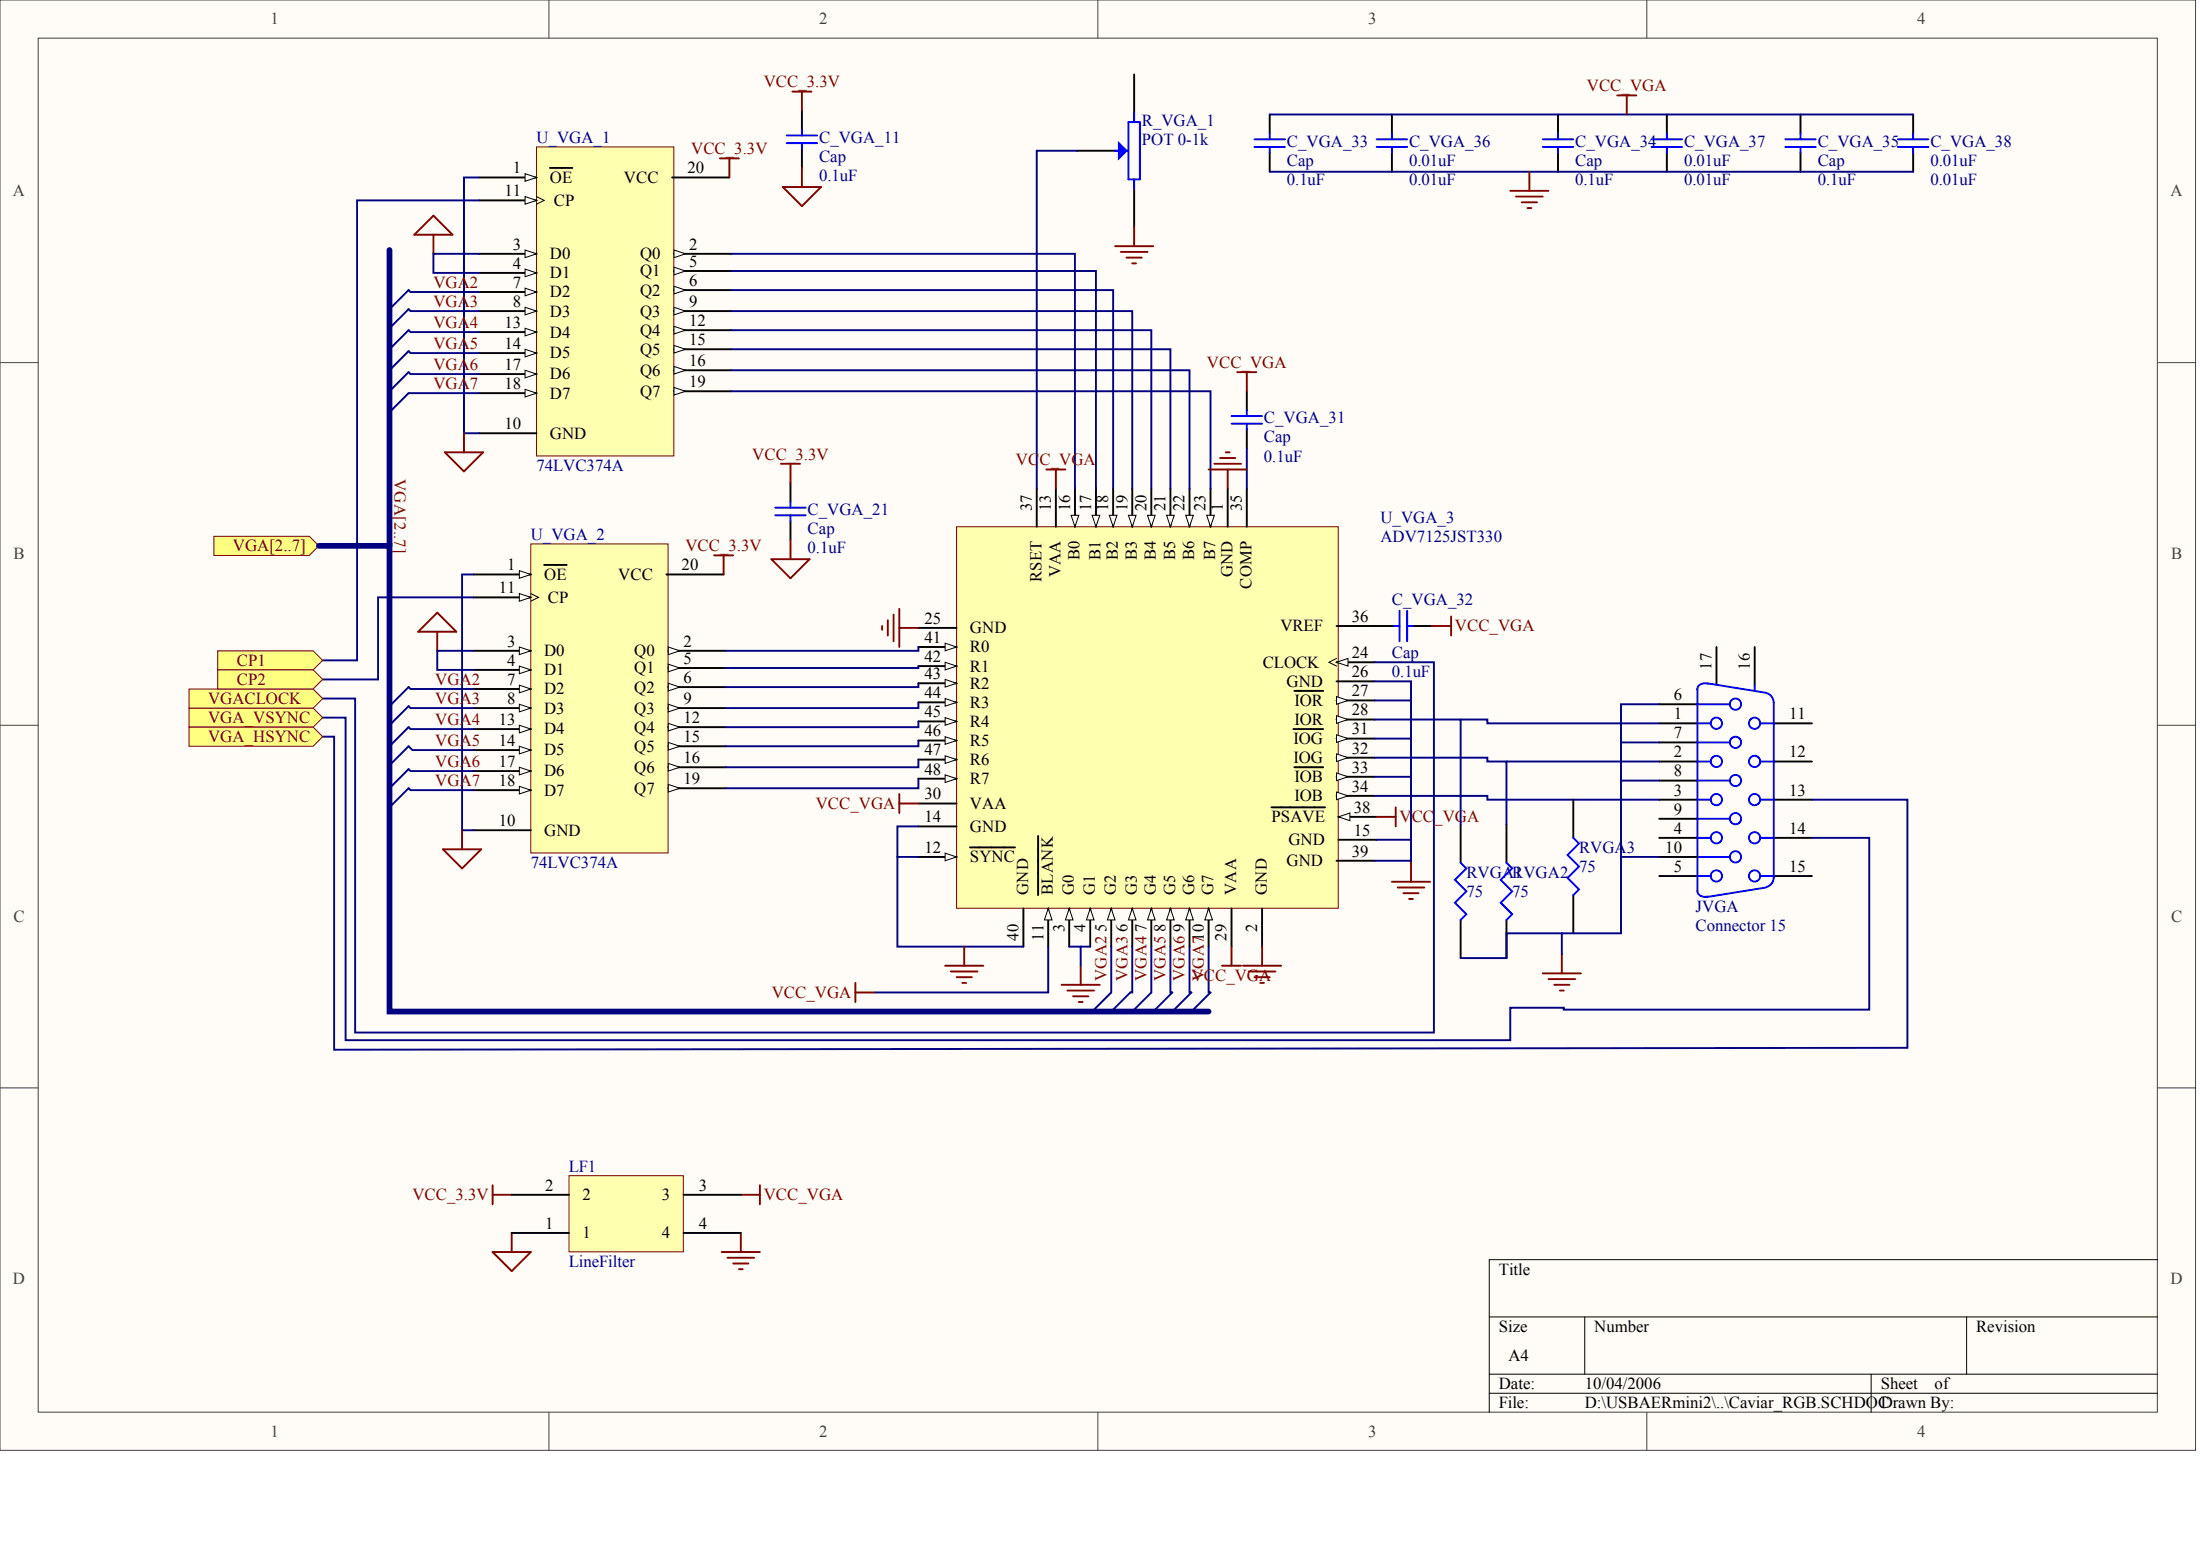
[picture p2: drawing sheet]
<svg xmlns="http://www.w3.org/2000/svg" width="840mm" height="594mm" viewBox="0 0 840 594" stroke-linecap="round" stroke-linejoin="round" font-family="sans-serif">
<g fill="#fffcf8" stroke="#404040" stroke-width=".38">
<path d="M0 0h837.9v553.4h-837.9z"/>
<path d="M14.6 14.6h808.7v524.2h-808.7z"/>
</g>
<path d="M209.5 0v14.6M419 0v14.6M628.5 0v14.6M0 138.4h14.6M823.4 138.4h14.6M0 276.7h14.6M823.4 276.7h14.6M0 415.1h14.6M823.4 415.1h14.6M209.5 538.9v14.6M419 538.9v14.6M628.5 538.9v14.6" fill="none" stroke="#404040" stroke-width=".38"/>
<path d="M823.4 480.6h-255v58.3M568.4 502.5h255M604.8 502.5v21.8M750.5 502.5v21.8M568.4 524.3h255M568.4 531.6h255M714.1 524.3v14.6" fill="none" stroke="#000" stroke-width=".38"/>
<path d="M204.8 56.1h52.4v117.9h-52.4z" fill="#ffffb0" stroke="#800000" stroke-width=".38"/>
<path d="M182.9 67.7h21.9" fill="none" stroke="#000" stroke-width=".73"/>
<path d="M200.4 66.3l4.4 1.4-4.4 1.5z" fill="#fffcf8" stroke="#000" stroke-width=".38"/>
<path d="M182.9 76.5h21.9M209.9 64.1h8.6" fill="none" stroke="#000" stroke-width=".73"/>
<path d="M204.8 75l2.9 1.5-2.9 1.4" fill="none" stroke="#000" stroke-width=".38"/>
<path d="M200.4 75l4.4 1.5-4.4 1.4z" fill="#fffcf8" stroke="#000" stroke-width=".38"/>
<path d="M182.9 96.8h21.9" fill="none" stroke="#000" stroke-width=".73"/>
<path d="M200.4 95.4l4.4 1.4-4.4 1.5z" fill="#fffcf8" stroke="#000" stroke-width=".38"/>
<path d="M182.9 104.1h21.9" fill="none" stroke="#000" stroke-width=".73"/>
<path d="M200.4 102.7l4.4 1.4-4.4 1.5z" fill="#fffcf8" stroke="#000" stroke-width=".38"/>
<path d="M182.9 111.4h21.9" fill="none" stroke="#000" stroke-width=".73"/>
<path d="M200.4 110l4.4 1.4-4.4 1.5z" fill="#fffcf8" stroke="#000" stroke-width=".38"/>
<path d="M182.9 118.7h21.9" fill="none" stroke="#000" stroke-width=".73"/>
<path d="M200.4 117.2l4.4 1.5-4.4 1.5z" fill="#fffcf8" stroke="#000" stroke-width=".38"/>
<path d="M182.9 126.7h21.9" fill="none" stroke="#000" stroke-width=".73"/>
<path d="M200.4 125.2l4.4 1.5-4.4 1.5z" fill="#fffcf8" stroke="#000" stroke-width=".38"/>
<path d="M182.9 134.7h21.9" fill="none" stroke="#000" stroke-width=".73"/>
<path d="M200.4 133.3l4.4 1.4-4.4 1.5z" fill="#fffcf8" stroke="#000" stroke-width=".38"/>
<path d="M182.9 142.7h21.9" fill="none" stroke="#000" stroke-width=".73"/>
<path d="M200.4 141.3l4.4 1.4-4.4 1.5z" fill="#fffcf8" stroke="#000" stroke-width=".38"/>
<path d="M182.9 150h21.9" fill="none" stroke="#000" stroke-width=".73"/>
<path d="M200.4 148.6l4.4 1.4-4.4 1.5z" fill="#fffcf8" stroke="#000" stroke-width=".38"/>
<path d="M257.2 96.8h21.9" fill="none" stroke="#000" stroke-width=".73"/>
<path d="M257.2 95.4l4.4 1.4-4.4 1.5z" fill="#fffcf8" stroke="#000" stroke-width=".38"/>
<path d="M257.2 103.4h21.9" fill="none" stroke="#000" stroke-width=".73"/>
<path d="M257.2 101.9l4.4 1.5-4.4 1.5z" fill="#fffcf8" stroke="#000" stroke-width=".38"/>
<path d="M257.2 110.7h21.9" fill="none" stroke="#000" stroke-width=".73"/>
<path d="M257.2 109.2l4.4 1.5-4.4 1.4z" fill="#fffcf8" stroke="#000" stroke-width=".38"/>
<path d="M257.2 118.7h21.9" fill="none" stroke="#000" stroke-width=".73"/>
<path d="M257.2 117.2l4.4 1.5-4.4 1.5z" fill="#fffcf8" stroke="#000" stroke-width=".38"/>
<path d="M257.2 126h21.9" fill="none" stroke="#000" stroke-width=".73"/>
<path d="M257.2 124.5l4.4 1.5-4.4 1.4z" fill="#fffcf8" stroke="#000" stroke-width=".38"/>
<path d="M257.2 133.3h21.9" fill="none" stroke="#000" stroke-width=".73"/>
<path d="M257.2 131.8l4.4 1.5-4.4 1.4z" fill="#fffcf8" stroke="#000" stroke-width=".38"/>
<path d="M257.2 141.3h21.9" fill="none" stroke="#000" stroke-width=".73"/>
<path d="M257.2 139.8l4.4 1.5-4.4 1.4z" fill="#fffcf8" stroke="#000" stroke-width=".38"/>
<path d="M257.2 149.3h21.9" fill="none" stroke="#000" stroke-width=".73"/>
<path d="M257.2 147.8l4.4 1.5-4.4 1.4z" fill="#fffcf8" stroke="#000" stroke-width=".38"/>
<path d="M256.5 67.7h21.9M182.9 165.3h21.9" fill="none" stroke="#000" stroke-width=".73"/>
<path d="M202.6 207.5h52.4v117.9h-52.4z" fill="#ffffb0" stroke="#800000" stroke-width=".38"/>
<path d="M180.7 219.2h21.9" fill="none" stroke="#000" stroke-width=".73"/>
<path d="M198.2 217.7l4.4 1.5-4.4 1.4z" fill="#fffcf8" stroke="#000" stroke-width=".38"/>
<path d="M207.7 215.6h8.6M180.7 227.9h21.9" fill="none" stroke="#000" stroke-width=".73"/>
<path d="M202.6 226.5l2.9 1.4-2.9 1.5" fill="none" stroke="#000" stroke-width=".38"/>
<path d="M198.2 226.5l4.4 1.4-4.4 1.5z" fill="#fffcf8" stroke="#000" stroke-width=".38"/>
<path d="M180.7 248.3h21.9" fill="none" stroke="#000" stroke-width=".73"/>
<path d="M198.2 246.9l4.4 1.4-4.4 1.5z" fill="#fffcf8" stroke="#000" stroke-width=".38"/>
<path d="M180.7 255.6h21.9" fill="none" stroke="#000" stroke-width=".73"/>
<path d="M198.2 254.1l4.4 1.5-4.4 1.5z" fill="#fffcf8" stroke="#000" stroke-width=".38"/>
<path d="M180.7 262.9h21.9" fill="none" stroke="#000" stroke-width=".73"/>
<path d="M198.2 261.4l4.4 1.5-4.4 1.4z" fill="#fffcf8" stroke="#000" stroke-width=".38"/>
<path d="M180.7 270.2h21.9" fill="none" stroke="#000" stroke-width=".73"/>
<path d="M198.2 268.7l4.4 1.5-4.4 1.4z" fill="#fffcf8" stroke="#000" stroke-width=".38"/>
<path d="M180.7 278.2h21.9" fill="none" stroke="#000" stroke-width=".73"/>
<path d="M198.2 276.7l4.4 1.5-4.4 1.4z" fill="#fffcf8" stroke="#000" stroke-width=".38"/>
<path d="M180.7 286.2h21.9" fill="none" stroke="#000" stroke-width=".73"/>
<path d="M198.2 284.7l4.4 1.5-4.4 1.4z" fill="#fffcf8" stroke="#000" stroke-width=".38"/>
<path d="M180.7 294.2h21.9" fill="none" stroke="#000" stroke-width=".73"/>
<path d="M198.2 292.7l4.4 1.5-4.4 1.5z" fill="#fffcf8" stroke="#000" stroke-width=".38"/>
<path d="M180.7 301.5h21.9" fill="none" stroke="#000" stroke-width=".73"/>
<path d="M198.2 300l4.4 1.5-4.4 1.4z" fill="#fffcf8" stroke="#000" stroke-width=".38"/>
<path d="M255 248.3h21.9" fill="none" stroke="#000" stroke-width=".73"/>
<path d="M255 246.9l4.4 1.4-4.4 1.5z" fill="#fffcf8" stroke="#000" stroke-width=".38"/>
<path d="M255 254.9h21.9" fill="none" stroke="#000" stroke-width=".73"/>
<path d="M255 253.4l4.4 1.5-4.4 1.4z" fill="#fffcf8" stroke="#000" stroke-width=".38"/>
<path d="M255 262.2h21.9" fill="none" stroke="#000" stroke-width=".73"/>
<path d="M255 260.7l4.4 1.5-4.4 1.4z" fill="#fffcf8" stroke="#000" stroke-width=".38"/>
<path d="M255 270.2h21.9" fill="none" stroke="#000" stroke-width=".73"/>
<path d="M255 268.7l4.4 1.5-4.4 1.4z" fill="#fffcf8" stroke="#000" stroke-width=".38"/>
<path d="M255 277.5h21.9" fill="none" stroke="#000" stroke-width=".73"/>
<path d="M255 276l4.4 1.5-4.4 1.4z" fill="#fffcf8" stroke="#000" stroke-width=".38"/>
<path d="M255 284.7h21.9" fill="none" stroke="#000" stroke-width=".73"/>
<path d="M255 283.3l4.4 1.4-4.4 1.5z" fill="#fffcf8" stroke="#000" stroke-width=".38"/>
<path d="M255 292.7h21.9" fill="none" stroke="#000" stroke-width=".73"/>
<path d="M255 291.3l4.4 1.4-4.4 1.5z" fill="#fffcf8" stroke="#000" stroke-width=".38"/>
<path d="M255 300.8h21.9" fill="none" stroke="#000" stroke-width=".73"/>
<path d="M255 299.3l4.4 1.5-4.4 1.4z" fill="#fffcf8" stroke="#000" stroke-width=".38"/>
<path d="M254.3 219.2h21.9M180.7 316.8h21.9" fill="none" stroke="#000" stroke-width=".73"/>
<path d="M365.1 201h145.6v145.6h-145.6z" fill="#ffffb0" stroke="#800000" stroke-width=".38"/>
<path d="M468.5 186.4v14.6M408.1 346.6v14.6M481.7 346.6v14.6" fill="none" stroke="#000" stroke-width=".73"/>
<path d="M408.1 346.6l1.4 4.4h-2.9z" fill="#fffcf8" stroke="#000" stroke-width=".38"/>
<path d="M416.1 346.6v14.6" fill="none" stroke="#000" stroke-width=".73"/>
<path d="M416.1 346.6l1.4 4.4h-2.9z" fill="#fffcf8" stroke="#000" stroke-width=".38"/>
<path d="M424.1 346.6v14.6" fill="none" stroke="#000" stroke-width=".73"/>
<path d="M424.1 346.6l1.4 4.4h-2.9z" fill="#fffcf8" stroke="#000" stroke-width=".38"/>
<path d="M432.1 346.6v14.6" fill="none" stroke="#000" stroke-width=".73"/>
<path d="M432.1 346.6l1.5 4.4h-2.9z" fill="#fffcf8" stroke="#000" stroke-width=".38"/>
<path d="M439.4 346.6v14.6" fill="none" stroke="#000" stroke-width=".73"/>
<path d="M439.4 346.6l1.5 4.4h-3z" fill="#fffcf8" stroke="#000" stroke-width=".38"/>
<path d="M446.7 346.6v14.6" fill="none" stroke="#000" stroke-width=".73"/>
<path d="M446.7 346.6l1.4 4.4h-2.9z" fill="#fffcf8" stroke="#000" stroke-width=".38"/>
<path d="M454 346.6v14.6" fill="none" stroke="#000" stroke-width=".73"/>
<path d="M454 346.6l1.4 4.4h-2.9z" fill="#fffcf8" stroke="#000" stroke-width=".38"/>
<path d="M461.3 346.6v14.6" fill="none" stroke="#000" stroke-width=".73"/>
<path d="M461.3 346.6l1.4 4.4h-2.9z" fill="#fffcf8" stroke="#000" stroke-width=".38"/>
<path d="M400 346.6v14.6" fill="none" stroke="#000" stroke-width=".73"/>
<path d="M400 346.6l1.5 4.4h-2.9z" fill="#fffcf8" stroke="#000" stroke-width=".38"/>
<path d="M396.2 319v22.5M350.5 327h14.6" fill="none" stroke="#000" stroke-width=".73"/>
<path d="M360.7 325.5l4.4 1.5-4.4 1.4z" fill="#fffcf8" stroke="#000" stroke-width=".38"/>
<path d="M403 186.4v14.6M410.2 186.4v14.6M350.5 315.3h14.6M370.2 323.3h17.2M510.8 320.4h14.6" fill="none" stroke="#000" stroke-width=".73"/>
<path d="M408.8 196.6h2.9l-1.5 4.4z" fill="#fffcf8" stroke="#000" stroke-width=".38"/>
<path d="M418.3 186.4v14.6" fill="none" stroke="#000" stroke-width=".73"/>
<path d="M416.8 196.6h2.9l-1.4 4.4z" fill="#fffcf8" stroke="#000" stroke-width=".38"/>
<path d="M424.8 186.4v14.6" fill="none" stroke="#000" stroke-width=".73"/>
<path d="M423.4 196.6h2.9l-1.5 4.4z" fill="#fffcf8" stroke="#000" stroke-width=".38"/>
<path d="M432.1 186.4v14.6" fill="none" stroke="#000" stroke-width=".73"/>
<path d="M430.7 196.6h2.9l-1.5 4.4z" fill="#fffcf8" stroke="#000" stroke-width=".38"/>
<path d="M439.4 186.4v14.6" fill="none" stroke="#000" stroke-width=".73"/>
<path d="M437.9 196.6h3l-1.5 4.4z" fill="#fffcf8" stroke="#000" stroke-width=".38"/>
<path d="M446.7 186.4v14.6" fill="none" stroke="#000" stroke-width=".73"/>
<path d="M445.2 196.6h2.9l-1.4 4.4z" fill="#fffcf8" stroke="#000" stroke-width=".38"/>
<path d="M454 186.4v14.6" fill="none" stroke="#000" stroke-width=".73"/>
<path d="M452.5 196.6h2.9l-1.4 4.4z" fill="#fffcf8" stroke="#000" stroke-width=".38"/>
<path d="M462 186.4v14.6" fill="none" stroke="#000" stroke-width=".73"/>
<path d="M460.5 196.6h2.9l-1.4 4.4z" fill="#fffcf8" stroke="#000" stroke-width=".38"/>
<path d="M510.1 252.7h14.5" fill="none" stroke="#000" stroke-width=".73"/>
<path d="M510.1 251.2l-2.9 1.5 2.9 1.4" fill="none" stroke="#000" stroke-width=".38"/>
<path d="M510.1 252.7l4.3-1.5v2.9z" fill="#fffcf8" stroke="#000" stroke-width=".38"/>
<path d="M350.5 239.6h14.6M510.1 260h14.5M510.1 267.3h14.5" fill="none" stroke="#000" stroke-width=".73"/>
<path d="M510.1 265.8l4.3 1.5-4.3 1.4z" fill="#fffcf8" stroke="#000" stroke-width=".38"/>
<path d="M494 263.6h11M510.1 274.5h14.5" fill="none" stroke="#000" stroke-width=".73"/>
<path d="M510.1 273.1l4.3 1.4-4.3 1.5z" fill="#fffcf8" stroke="#000" stroke-width=".38"/>
<path d="M510.1 281.8h14.5M350.5 306.6h14.6M470 346.6v14.6" fill="none" stroke="#000" stroke-width=".73"/>
<path d="M510.1 280.4l4.3 1.4-4.3 1.5z" fill="#fffcf8" stroke="#000" stroke-width=".38"/>
<path d="M493.6 278.2h11.4M510.1 289.1h14.5" fill="none" stroke="#000" stroke-width=".73"/>
<path d="M510.1 287.6l4.3 1.5-4.3 1.5z" fill="#fffcf8" stroke="#000" stroke-width=".38"/>
<path d="M510.1 296.4h14.5" fill="none" stroke="#000" stroke-width=".73"/>
<path d="M510.1 294.9l4.3 1.5-4.3 1.4z" fill="#fffcf8" stroke="#000" stroke-width=".38"/>
<path d="M494 292.7h11M510.1 303.7h14.5" fill="none" stroke="#000" stroke-width=".73"/>
<path d="M510.1 302.2l4.3 1.5-4.3 1.4z" fill="#fffcf8" stroke="#000" stroke-width=".38"/>
<path d="M395.7 186.4v14.6M475.8 186.4v14.6M510.1 238.9h14.5M510.8 311.7h14.6" fill="none" stroke="#000" stroke-width=".73"/>
<path d="M510.8 311.7l4.4-1.5v2.9z" fill="#fffcf8" stroke="#000" stroke-width=".38"/>
<path d="M350.5 246.9h14.6M485.2 308h20.5M510.1 328.4h14.5M390.6 346.6v14.6" fill="none" stroke="#000" stroke-width=".73"/>
<path d="M360.7 245.4l4.4 1.5-4.4 1.4z" fill="#fffcf8" stroke="#000" stroke-width=".38"/>
<path d="M350.5 254.1h14.6" fill="none" stroke="#000" stroke-width=".73"/>
<path d="M360.7 252.7l4.4 1.4-4.4 1.5z" fill="#fffcf8" stroke="#000" stroke-width=".38"/>
<path d="M350.5 260.7h14.6" fill="none" stroke="#000" stroke-width=".73"/>
<path d="M360.7 259.2l4.4 1.5-4.4 1.5z" fill="#fffcf8" stroke="#000" stroke-width=".38"/>
<path d="M350.5 268h14.6" fill="none" stroke="#000" stroke-width=".73"/>
<path d="M360.7 266.5l4.4 1.5-4.4 1.4z" fill="#fffcf8" stroke="#000" stroke-width=".38"/>
<path d="M350.5 275.3h14.6" fill="none" stroke="#000" stroke-width=".73"/>
<path d="M360.7 273.8l4.4 1.5-4.4 1.4z" fill="#fffcf8" stroke="#000" stroke-width=".38"/>
<path d="M350.5 282.5h14.6" fill="none" stroke="#000" stroke-width=".73"/>
<path d="M360.7 281.1l4.4 1.4-4.4 1.5z" fill="#fffcf8" stroke="#000" stroke-width=".38"/>
<path d="M350.5 289.8h14.6" fill="none" stroke="#000" stroke-width=".73"/>
<path d="M360.7 288.4l4.4 1.4-4.4 1.5z" fill="#fffcf8" stroke="#000" stroke-width=".38"/>
<path d="M350.5 297.1h14.6" fill="none" stroke="#000" stroke-width=".73"/>
<path d="M360.7 295.7l4.4 1.4-4.4 1.5z" fill="#fffcf8" stroke="#000" stroke-width=".38"/>
<g fill="none" stroke="#000080" stroke-width=".73">
<path d="M182.9 67.7h-5.8v97.6h5.8M182.9 76.5h-46.6v175.5h-13.2M279.1 96.8h131.1v89.6M182.9 111.4h-26.2l-.8-.7-7.2 7.3M182.9 118.7h-26.2l-.8-.7-7.2 7.2M279.1 103.4h139.2v83M279.1 110.7h145.7v75.7M279.1 118.7h153v67.7M182.9 126.7h-26.2l-.8-.7-7.2 7.3M182.9 134.7h-26.2l-.8-.7-7.2 7.3M279.1 126h160.3v60.4M279.1 133.3h167.6v53.1"/>
<path d="M182.9 142.7h-26.2l-.8-.7-7.2 7.3M182.9 150h-27l-7.2 7.3M279.1 141.3h174.9v45.1M279.1 149.3h182.9v37.1M180.7 219.2h-4.4v97.6h4.4M180.7 227.9h-36.4v31.3h-21.2M350.5 246.9v1.4h-73.6M350.5 254.1v.8h-73.6M524.6 252.7h22.6v141.3h-411.7v-127.5h-12.4M524.6 260h13.9v7.3h-13.9M123.1 273.8h8.8v123.1h444.5v-12.4h20.4v.7h116.6v-65.5h-21.9M180.7 262.9h-24l-.8-.7-7.2 7.2"/>
<path d="M180.7 270.2h-24l-.8-.8-7.2 7.3M180.7 278.2h-24l-.8-.7-7.2 7.2M350.5 260.7v1.5h-73.6M350.5 268v2.2h-73.6M350.5 275.3v2.2h-73.6M538.5 267.3v14.5M123.1 281.1h4.4v119.4l600.5-.7v-94.7h-36.5M180.7 286.2h-23.3l-1.5-1.5-7.2 7.3M180.7 294.2h-24l-.8-.7-7.2 7.3M350.5 282.5v2.2h-73.6M350.5 289.8v2.9h-73.6M350.5 297.1v3.7h-73.6"/>
<path d="M524.6 281.8h13.9v14.6h-13.9M538.5 296.4v24M618.6 283.3h14.6M618.6 297.8h14.6M180.7 301.5h-24l-.8-.7-7.2 7.2M524.6 303.7h43v1.4h65.6M350.5 327h-8v34.2h48.1M524.6 328.4h13.9v.8M525.4 320.4h13.1v8M618.6 327h14.6M424.1 361.2v17.5l-7.3 7.3M432.1 361.2v17.5h-.7l-7.3 7.3"/>
<path d="M439.4 361.2v17.5l-7.3 7.3M446.7 361.2v17.5h.7l-7.3 7.3M454 361.2v17.5h.7l-7.3 7.3M461.3 361.2v17.5h.7l-7.3 7.3"/>
</g>
<path d="M274.7 60.4h7.3M278.4 60.4v7.3M272.5 211.9h7.3M276.2 211.9v7.3" fill="none" stroke="#800000" stroke-width=".73"/>
<g fill="none" stroke="#000" stroke-width=".73">
<path d="M655.1 246.9v14.5M669.7 246.9v14.5M633.2 276h14.6M633.2 268.7h14.6M676.9 276h14.6M633.2 290.6h14.6M633.2 283.3h14.6M633.2 297.8h14.6M676.9 290.6h14.6M557.4 314.6v14.6M574.9 314.6v14.6M600.4 305.1v14.6"/>
<path d="M633.2 305.1h14.6M633.2 319.7h14.6M633.2 312.4h14.6M676.9 305.1h14.6M676.9 319.7h14.6M633.2 334.3h14.6M633.2 327h14.6M676.9 334.3h14.6M557.4 351v14.6M574.9 351v14.6M600.4 341.5v14.6"/>
</g>
<g fill="none" stroke="#00f" stroke-width=".73">
<path d="M647.8 276h5.1M647.8 262.9v77.2M647.8 268.7h12.4M651.4 260.7l22.6 3.6M651.8 260.9a2.75 2.75 0 0 0-4 2.2M669.7 261.4v2.2M671.8 276h5.1M674.3 264.5l1.2 .6 .8 1 .6 1.9M676.9 268v67M647.8 290.6h5.1M647.8 283.3h12.4M647.8 297.8h12.4"/>
<path d="M671.8 290.6h5.1M600.4 319.7l2.2 2.2-4.4 4.3 4.4 4.4-4.4 4.4 4.4 4.4-2.2 2.1M647.8 305.1h5.1M647.8 319.7h5.1M647.8 312.4h12.4M671.8 305.1h5.1M671.8 319.7h5.1M557.4 329.2l2.2 2.1-4.3 4.4 4.3 4.4-4.3 4.3 4.3 4.4-2.2 2.2M574.9 329.2l2.2 2.1-4.4 4.4 4.4 4.4-4.4 4.3 4.4 4.4-2.2 2.2M647.8 334.3h5.1M647.8 327h12.4M647.8 339.9a2.85 2.85 0 0 0 4 2.1"/>
<path d="M671.8 334.3h5.1M674 338.6l-22.6 3.7M676.9 335l-.6 1.9-.9 .9-1.2 .6"/>
<circle cx="655" cy="276" r="2.15"/>
<circle cx="662.3" cy="268.7" r="2.15"/>
<circle cx="669.6" cy="276" r="2.15"/>
<circle cx="655" cy="290.5" r="2.15"/>
<circle cx="662.3" cy="297.8" r="2.15"/>
<circle cx="662.3" cy="283.2" r="2.15"/>
<circle cx="669.6" cy="290.5" r="2.15"/>
<circle cx="655" cy="319.7" r="2.15"/>
<circle cx="655" cy="305.1" r="2.15"/>
<circle cx="662.3" cy="312.4" r="2.15"/>
<circle cx="669.6" cy="319.7" r="2.15"/>
<circle cx="669.6" cy="305.1" r="2.15"/>
<circle cx="655" cy="334.2" r="2.15"/>
<circle cx="662.3" cy="326.9" r="2.15"/>
<circle cx="669.6" cy="334.2" r="2.15"/>
</g>
<g fill="#ffff80" stroke="#800000" stroke-width=".38">
<path d="M81.6 204.6h36.4l3.7 3.7-3.7 3.6h-36.4z" fill-rule="evenodd"/>
<path d="M72.1 270.2h47.4l3.6 3.6-3.6 3.7h-47.4z" fill-rule="evenodd"/>
<path d="M72.1 277.5h47.4l3.6 3.6-3.6 3.6h-47.4z" fill-rule="evenodd"/>
<path d="M72.1 262.9h47.4l3.6 3.6-3.6 3.7h-47.4z" fill-rule="evenodd"/>
<path d="M83.1 248.3h36.4l3.6 3.7-3.6 3.6h-36.4z" fill-rule="evenodd"/>
<path d="M83.1 255.6h36.4l3.6 3.6-3.6 3.7h-36.4z" fill-rule="evenodd"/>
</g>
<path d="M148.7 95.4v112.9M121.7 208.3h27v177.7h312.6" fill="none" stroke="#000080" stroke-width="2.2"/>
<g fill="none" stroke="#800000" stroke-width=".73">
<path d="M302.4 34.9h7.3M306 34.9v7.3M617.2 36.4h7.3M620.8 36.4v7.3M298.8 71.4h14.5l-7.3 7.2zM306 64.1v7.3M576.4 72.8h14.6M578.6 75h10.2M580.8 77.2h5.8M582.9 79.4h1.5M583.7 65.5v7.3M158.1 89.6l7.3-7.3 7.3 7.3z"/>
<path d="M165.4 89.6v7.2M425.5 93.9h14.6M427.7 96.1h10.2M429.9 98.3h5.9M432.8 86.7v7.2M432.1 100.5h1.5M472.2 142h7.3M475.8 142v7.3M169.8 172.6h14.6l-7.3 7.3zM177.1 165.3v7.3M298 177h7.3M301.7 177v7.2"/>
<path d="M399.3 179.1h7.3M403 179.1v7.3M461.3 179.1h14.5M463.4 177h10.2M465.6 174.8h5.9M467.8 172.6h1.5M468.5 179.1v7.3M294.4 213.4h14.6l-7.3 7.2zM301.7 206.1v7.3M336.7 238.9v1.4M338.8 236.7v5.8M341 234.5v10.2"/>
<path d="M343.2 232.3v14.6M343.2 239.6h7.3M546.5 238.9h7.3M553.8 235.2v7.3M159.6 241l7.3-7.2 7.3 7.2zM166.9 241v7.3M176.3 316.8v7.3M343.2 302.9v7.3M343.2 306.6h7.3M525.4 311.7h7.3M532.7 308v7.3M169.1 324.1h14.5l-7.3 7.2z"/>
<path d="M531.2 336.4h14.6M533.4 338.6h10.2M538.5 329.2v7.2M535.6 340.8h5.8M537.8 343h1.4M360.7 368.5h14.6M362.9 370.7h10.2M365.1 372.9h5.8M367.3 375h1.4M368 361.2v7.3M405.1 375.8h14.6M407.3 377.9h10.2"/>
<path d="M412.4 368.5v7.3M466.4 368.5h7.2M470 361.2v7.3M474.4 368.5h14.5M476.6 370.7h10.2M478.7 372.9h5.9M480.9 375h1.5M481.7 361.2v7.3M588.8 371.4h14.5M591 373.6h10.2M593.1 375.8h5.9M595.3 377.9h1.5"/>
<path d="M596.1 364.1v7.3M409.5 380.1h5.8M411.7 382.3h1.5M188 452.2v7.3M188 455.9h7.3M282.7 455.9h7.3M290 452.2v7.3M188 477.7h14.6l-7.3 7.3zM195.3 470.4v7.3M275.4 477.7h14.6M277.6 479.9h10.2M282.7 470.4v7.3"/>
<path d="M279.8 482.1h5.8M282 484.3h1.5"/>
</g>
<g fill="none" stroke="#000" stroke-width=".73">
<path d="M432.8 28.4v14.6M306 42.2v7.3M306 56.8v7.3M411 57.5h14.5M484.6 43.7v7.3M484.6 58.3v7.2M531.2 43.7v7.3M531.2 58.3v7.2M594.6 43.7v7.3M594.6 58.3v7.2M636.1 43.7v7.3M636.1 58.3v7.2"/>
<path d="M687.1 43.7v7.3M687.1 58.3v7.2M730.1 43.7v7.3M730.1 58.3v7.2M432.8 72.1v14.6M475.8 149.3v7.3M475.8 163.8v7.3M301.7 184.2v7.3M301.7 198.8v7.3M524.6 238.9h7.3M539.2 238.9h7.3"/>
</g>
<g fill="none" stroke="#00f" stroke-width=".73">
<path d="M300.2 54.6h11.7M300.2 51.7h11.7M306 49.5v2.2M306 54.6v2.2M425.5 57.5h5.2M430.7 46.6h4.3v21.8h-4.3zM432.8 43v3.6M478.7 53.2h11.7M478.7 56.1h11.7M484.6 51v2.2M484.6 56.1v2.2M525.4 53.2h11.6"/>
<path d="M525.4 56.1h11.6M531.2 51v2.2M531.2 56.1v2.2M588.8 53.2h11.6M588.8 56.1h11.6M594.6 51v2.2M594.6 56.1v2.2M630.3 53.2h11.7M630.3 56.1h11.7M636.1 51v2.2M636.1 56.1v2.2M681.3 53.2h11.7"/>
<path d="M681.3 56.1h11.7M687.1 51v2.2M687.1 56.1v2.2M724.3 53.2h11.7M724.3 56.1h11.7M730.1 51v2.2M730.1 56.1v2.2M432.8 68.4v3.7M470 158.7h11.7M475.8 156.6v2.1M470 161.7h11.7M475.8 161.7v2.1"/>
<path d="M295.8 196.6h11.7M295.8 193.7h11.7M301.7 191.5v2.2M301.7 196.6v2.2M531.9 238.9h2.2M534.1 233v11.7M537 233v11.7M537 238.9h2.2"/>
</g>
<path d="M411 57.5h-15.3v128.9M484.6 43.7h245.5M484.6 65.5h245.5M475.8 171.1v15.3M524.6 274.5h32.8v40.1M557.4 274.5h10.2v1.5h65.6M633.2 268.7h-14.6v87.4h-22.5M524.6 289.1h43v1.5h7.3v24M574.9 290.6h58.3M350.5 315.3h-8v11.7M400 361.2v17.5h-66.3M596.1 364.1v-8h-21.2v9.5h-17.5" fill="none" stroke="#000080" stroke-width=".73"/>
<path d="M427 54.6l2.9 2.9-2.9 2.9z" fill="#00f" stroke="#00f" stroke-width=".73"/>
<path d="M217.1 448.6h43.7v29h-43.7z" fill="#ffffb0" stroke="#800000" stroke-width=".38"/>
<path d="M195.3 455.9h21.8M260.9 455.9h21.8M195.3 470.4h21.8M260.9 470.4h21.8" fill="none" stroke="#000" stroke-width=".73"/>
<path d="M326.4 375v7.3M326.4 378.7h7.3" fill="none" stroke="#800000" stroke-width=".73"/>
<path d="M182.9 96.8h-17.5v7.3h17.5M180.7 248.3h-13.8v7.3h13.8M408.1 361.2h4.3v7.3M412.4 361.2h3.7" fill="none" stroke="#000080" stroke-width=".73"/>
<g font-size="6.4" fill="#404040">
<text x="103.2" y="9.3">1</text>
<text x="312.7" y="9.3">2</text>
<text x="522.2" y="9.3">3</text>
<text x="731.7" y="9.3">4</text>
<text x="5" y="74.9">A</text>
<text x="828.4" y="74.9">A</text>
<text x="5.2" y="213.3">B</text>
<text x="828.6" y="213.3">B</text>
<text x="5.2" y="351.6">C</text>
<text x="828.6" y="351.6">C</text>
<text x="5" y="490">D</text>
<text x="828.4" y="490">D</text>
<text x="103.2" y="548.2">1</text>
<text x="312.7" y="548.2">2</text>
<text x="522.2" y="548.2">3</text>
<text x="731.7" y="548.2">4</text>
</g>
<g font-size="6.4" fill="#800000">
<text x="291.5" y="33.4">VCC_3.3V</text>
<text x="605.6" y="34.8">VCC_VGA</text>
<text x="263.8" y="58.9">VCC_3.3V</text>
<text x="165.4" y="109.8">VGA2</text>
<text x="165.4" y="117.1">VGA3</text>
<text x="165.4" y="125.1">VGA4</text>
<text x="165.4" y="133.1">VGA5</text>
<text x="165.4" y="141.2">VGA6</text>
<text x="460.6" y="140.4">VCC_VGA</text>
<text x="165.4" y="148.4">VGA7</text>
<text x="287.1" y="175.4">VCC_3.3V</text>
<text x="387.7" y="177.6">VCC_VGA</text>
<text x="88.9" y="210.3">VGA[2..7]</text>
<text x="261.6" y="210.3">VCC_3.3V</text>
<text x="555.3" y="240.9">VCC_VGA</text>
<text x="90.4" y="254">CP1</text>
<text x="90.4" y="261.3">CP2</text>
<text x="166.1" y="261.3">VGA2</text>
<text x="79.4" y="268.6">VGACLOCK</text>
<text x="166.1" y="268.6">VGA3</text>
<text x="79.4" y="275.9">VGA_VSYNC</text>
<text x="166.1" y="276.6">VGA4</text>
<text x="79.4" y="283.2">VGA_HSYNC</text>
<text x="166.1" y="284.6">VGA5</text>
<text x="166.1" y="292.6">VGA6</text>
<text x="166.1" y="299.9">VGA7</text>
<text x="311.3" y="308.7">VCC_VGA</text>
<text x="534.1" y="313.7">VCC_VGA</text>
<text x="454.8" y="374.2">VCC_VGA</text>
<text x="294.5" y="380.7">VCC_VGA</text>
<text x="157.4" y="457.9">VCC_3.3V</text>
<text x="291.5" y="457.9">VCC_VGA</text>
</g>
<g font-size="6.4" fill="#000080">
<text x="435.8" y="47.9">R_VGA_1</text>
<text x="204.8" y="54.5">U_VGA_1</text>
<text x="312.6" y="54.5">C_VGA_11</text>
<text x="435.8" y="55.2">POT 0-1k</text>
<text x="491.1" y="56">C_VGA_33</text>
<text x="537.8" y="56">C_VGA_36</text>
<text x="601.2" y="56">C_VGA_34</text>
<text x="642.7" y="56">C_VGA_37</text>
<text x="693.7" y="56">C_VGA_35</text>
<text x="736.7" y="56">C_VGA_38</text>
<text x="312.6" y="61.8">Cap</text>
<text x="491.1" y="63.2">Cap</text>
<text x="537.8" y="63.2">0.01uF</text>
<text x="601.2" y="63.2">Cap</text>
<text x="642.7" y="63.2">0.01uF</text>
<text x="693.7" y="63.2">Cap</text>
<text x="736.7" y="63.2">0.01uF</text>
<text x="312.6" y="69.1">0.1uF</text>
<text x="491.1" y="70.5">0.1uF</text>
<text x="537.8" y="70.5">0.01uF</text>
<text x="601.2" y="70.5">0.1uF</text>
<text x="642.7" y="70.5">0.01uF</text>
<text x="693.7" y="70.5">0.1uF</text>
<text x="736.7" y="70.5">0.01uF</text>
<text x="482.4" y="161.5">C_VGA_31</text>
<text x="482.4" y="168.8">Cap</text>
<text x="204.8" y="179.8">74LVC374A</text>
<text x="482.4" y="176.1">0.1uF</text>
<text x="308.2" y="196.5">C_VGA_21</text>
<text x="308.2" y="203.8">Cap</text>
<text x="526.8" y="199.4">U_VGA_3</text>
<text x="202.6" y="206">U_VGA_2</text>
<text x="526.8" y="206.7">ADV7125JST330</text>
<text x="308.2" y="211.1">0.1uF</text>
<text x="531.2" y="230.7">C_VGA_32</text>
<text x="531.2" y="251.1">Cap</text>
<text x="531.2" y="258.4">0.1uF</text>
<text x="602.6" y="325.4">RVGA3</text>
<text x="202.6" y="331.2">74LVC374A</text>
<text x="559.6" y="334.9">RVGA1</text>
<text x="577.1" y="334.9">RVGA2</text>
<text x="602.6" y="332.7">75</text>
<text x="559.6" y="342.1">75</text>
<text x="577.1" y="342.1">75</text>
<text x="647.1" y="348">JVGA</text>
<text x="647.1" y="355.3">Connector 15</text>
<text x="217.1" y="447">LF1</text>
<text x="217.1" y="483.4">LineFilter</text>
</g>
<g font-size="6.4">
<text x="195.7" y="66.1">1</text>
<text x="209.9" y="69.8">OE</text>
<text x="238.1" y="69.8">VCC</text>
<text x="262.3" y="66.1">20</text>
<text x="192.5" y="74.9">11</text>
<text x="211.3" y="78.5">CP</text>
<text x="195.7" y="95.3">3</text>
<text x="263.1" y="95.3">2</text>
<text x="209.9" y="98.9">D0</text>
<text x="244.3" y="98.9">Q0</text>
<text x="263.1" y="101.8">5</text>
<text x="195.7" y="102.6">4</text>
<text x="209.9" y="106.2">D1</text>
<text x="244.3" y="105.5">Q1</text>
<text x="195.7" y="109.8">7</text>
<text x="209.9" y="113.5">D2</text>
<text x="244.3" y="112.8">Q2</text>
<text x="263.1" y="109.1">6</text>
<text x="195.7" y="117.1">8</text>
<text x="263.1" y="117.1">9</text>
<text x="192.5" y="125.1">13</text>
<text x="209.9" y="120.8">D3</text>
<text x="244.3" y="120.8">Q3</text>
<text x="263.1" y="124.4">12</text>
<text x="209.9" y="128.8">D4</text>
<text x="244.3" y="128">Q4</text>
<text x="263.1" y="131.7">15</text>
<text x="192.5" y="133.1">14</text>
<text x="209.9" y="136.8">D5</text>
<text x="244.3" y="135.3">Q5</text>
<text x="192.5" y="141.2">17</text>
<text x="244.3" y="143.3">Q6</text>
<text x="263.1" y="139.7">16</text>
<text x="192.5" y="148.4">18</text>
<text x="209.9" y="144.8">D6</text>
<text x="263.1" y="147.7">19</text>
<text x="209.9" y="152.1">D7</text>
<text x="244.3" y="151.4">Q7</text>
<text x="192.5" y="163.7">10</text>
<text x="209.9" y="167.4">GND</text>
<text x="193.5" y="217.6">1</text>
<text x="207.7" y="221.3">OE</text>
<text x="235.9" y="221.3">VCC</text>
<text x="260.1" y="217.6">20</text>
<text x="190.3" y="226.4">11</text>
<text x="209.1" y="230">CP</text>
<text x="352.8" y="238">25</text>
<text x="515.9" y="237.3">36</text>
<text x="352.8" y="245.3">41</text>
<text x="370.2" y="241.7">GND</text>
<text x="488.7" y="240.9">VREF</text>
<text x="193.5" y="246.7">3</text>
<text x="207.7" y="250.4">D0</text>
<text x="242.1" y="250.4">Q0</text>
<text x="260.9" y="246.7">2</text>
<text x="370.2" y="248.9">R0</text>
<text x="515.9" y="251.1">24</text>
<text x="193.5" y="254">4</text>
<text x="207.7" y="257.7">D1</text>
<text x="242.1" y="256.9">Q1</text>
<text x="260.9" y="253.3">5</text>
<text x="352.8" y="252.6">42</text>
<text x="370.2" y="256.2">R1</text>
<text x="481.9" y="254.8">CLOCK</text>
<text x="193.5" y="261.3">7</text>
<text x="260.9" y="260.6">6</text>
<text x="352.8" y="259.1">43</text>
<text x="370.2" y="262.8">R2</text>
<text x="491" y="262">GND</text>
<text x="515.9" y="258.4">26</text>
<text x="193.5" y="268.6">8</text>
<text x="207.7" y="265">D2</text>
<text x="242.1" y="264.2">Q2</text>
<text x="260.9" y="268.6">9</text>
<text x="352.8" y="266.4">44</text>
<text x="494" y="269.3">IOR</text>
<text x="515.9" y="265.7">27</text>
<text x="638.8" y="267.1">6</text>
<text x="207.7" y="272.2">D3</text>
<text x="242.1" y="272.2">Q3</text>
<text x="260.9" y="275.9">12</text>
<text x="352.8" y="273.7">45</text>
<text x="370.2" y="270.1">R3</text>
<text x="515.9" y="273">28</text>
<text x="638.8" y="274.4">1</text>
<text x="682.8" y="274.4">11</text>
<text x="190.3" y="276.6">13</text>
<text x="207.7" y="280.2">D4</text>
<text x="242.1" y="279.5">Q4</text>
<text x="352.8" y="281">46</text>
<text x="370.2" y="277.3">R4</text>
<text x="494" y="276.6">IOR</text>
<text x="515.9" y="280.2">31</text>
<text x="638.8" y="281.7">7</text>
<text x="190.3" y="284.6">14</text>
<text x="242.1" y="286.8">Q5</text>
<text x="260.9" y="283.2">15</text>
<text x="370.2" y="284.6">R5</text>
<text x="493.6" y="283.9">IOG</text>
<text x="515.9" y="287.5">32</text>
<text x="190.3" y="292.6">17</text>
<text x="207.7" y="288.3">D5</text>
<text x="260.9" y="291.2">16</text>
<text x="352.8" y="288.3">47</text>
<text x="370.2" y="291.9">R6</text>
<text x="493.6" y="291.2">IOG</text>
<text x="638.8" y="289">2</text>
<text x="682.8" y="289">12</text>
<text x="190.3" y="299.9">18</text>
<text x="207.7" y="296.3">D6</text>
<text x="242.1" y="294.8">Q6</text>
<text x="260.9" y="299.2">19</text>
<text x="352.8" y="295.5">48</text>
<text x="370.2" y="299.2">R7</text>
<text x="494" y="298.5">IOB</text>
<text x="515.9" y="294.8">33</text>
<text x="638.8" y="296.3">8</text>
<text x="207.7" y="303.6">D7</text>
<text x="242.1" y="302.8">Q7</text>
<text x="352.8" y="305">30</text>
<text x="494" y="305.7">IOB</text>
<text x="515.9" y="302.1">34</text>
<text x="638.8" y="303.6">3</text>
<text x="682.8" y="303.6">13</text>
<text x="370.2" y="308.7">VAA</text>
<text x="516.6" y="310.1">38</text>
<text x="638.8" y="310.8">9</text>
<text x="190.3" y="315.2">10</text>
<text x="352.8" y="313.7">14</text>
<text x="370.2" y="317.4">GND</text>
<text x="485.2" y="313.7">PSAVE</text>
<text x="207.7" y="318.8">GND</text>
<text x="491.7" y="322.5">GND</text>
<text x="516.6" y="318.8">15</text>
<text x="638.8" y="318.1">4</text>
<text x="682.8" y="318.1">14</text>
<text x="352.8" y="325.4">12</text>
<text x="370.2" y="329">SYNC</text>
<text x="515.9" y="326.9">39</text>
<text x="635.6" y="325.4">10</text>
<text x="491" y="330.5">GND</text>
<text x="638.8" y="332.7">5</text>
<text x="682.8" y="332.7">15</text>
<text x="208.1" y="454.3">2</text>
<text x="266.7" y="454.3">3</text>
<text x="222.2" y="457.9">2</text>
<text x="252.6" y="457.9">3</text>
<text x="208.1" y="468.9">1</text>
<text x="222.2" y="472.5">1</text>
<text x="252.6" y="472.5">4</text>
<text x="266.7" y="468.9">4</text>
<text x="572" y="486.3">Title</text>
<text x="572" y="508.2">Size</text>
<text x="608.4" y="508.2">Number</text>
<text x="754.2" y="508.2">Revision</text>
<text x="575.7" y="519.1">A4</text>
<text x="572" y="530">Date:</text>
<text x="604.8" y="530">10/04/2006</text>
<text x="717.8" y="530">Sheet</text>
<text x="738.3" y="530">of</text>
<text x="572" y="537.3">File:</text>
<text x="604.8" y="537.3">D:\USBAERmini2\..\Caviar_RGB.SCHDOC</text>
<text x="717.8" y="537.3">Drawn By:</text>
</g>
<g font-size="6.3" fill="#800000">
<text x="150.5" y="182.8" transform="rotate(90 150.5 182.8)">VGA[2..7]</text>
<text x="422.2" y="374.3" transform="rotate(-90 422.2 374.3)">VGA2</text>
<text x="430.2" y="374.3" transform="rotate(-90 430.2 374.3)">VGA3</text>
<text x="437.5" y="374.3" transform="rotate(-90 437.5 374.3)">VGA4</text>
<text x="444.8" y="374.3" transform="rotate(-90 444.8 374.3)">VGA5</text>
<text x="452.1" y="374.3" transform="rotate(-90 452.1 374.3)">VGA6</text>
<text x="459.4" y="374.3" transform="rotate(-90 459.4 374.3)">VGA710</text>
</g>
<g font-size="6.3">
<text x="393.8" y="195.2" transform="rotate(-90 393.8 195.2)">37</text>
<text x="401.1" y="195.2" transform="rotate(-90 401.1 195.2)">13</text>
<text x="408.4" y="195.2" transform="rotate(-90 408.4 195.2)">16</text>
<text x="416.4" y="195.2" transform="rotate(-90 416.4 195.2)">17</text>
<text x="423" y="195.2" transform="rotate(-90 423 195.2)">18</text>
<text x="430.2" y="195.2" transform="rotate(-90 430.2 195.2)">19</text>
<text x="437.5" y="195.2" transform="rotate(-90 437.5 195.2)">20</text>
<text x="444.8" y="195.2" transform="rotate(-90 444.8 195.2)">21</text>
<text x="452.1" y="195.2" transform="rotate(-90 452.1 195.2)">22</text>
<text x="460.1" y="195.2" transform="rotate(-90 460.1 195.2)">23</text>
<text x="466.7" y="195.2" transform="rotate(-90 466.7 195.2)">1</text>
<text x="474" y="195.2" transform="rotate(-90 474 195.2)">35</text>
<text x="412" y="213.7" transform="rotate(-90 412 213.7)">B0</text>
<text x="420" y="213.7" transform="rotate(-90 420 213.7)">B1</text>
<text x="426.6" y="213.7" transform="rotate(-90 426.6 213.7)">B2</text>
<text x="433.9" y="213.7" transform="rotate(-90 433.9 213.7)">B3</text>
<text x="441.2" y="213.7" transform="rotate(-90 441.2 213.7)">B4</text>
<text x="448.5" y="213.7" transform="rotate(-90 448.5 213.7)">B5</text>
<text x="455.8" y="213.7" transform="rotate(-90 455.8 213.7)">B6</text>
<text x="463.8" y="213.7" transform="rotate(-90 463.8 213.7)">B7</text>
<text x="404.7" y="220.3" transform="rotate(-90 404.7 220.3)">VAA</text>
<text x="470.3" y="220.3" transform="rotate(-90 470.3 220.3)">GND</text>
<text x="397.5" y="222.1" transform="rotate(-90 397.5 222.1)">RSET</text>
<text x="477.6" y="224.7" transform="rotate(-90 477.6 224.7)">COMP</text>
<text x="653.2" y="255.6" transform="rotate(-90 653.2 255.6)">17</text>
<text x="667.8" y="255.6" transform="rotate(-90 667.8 255.6)">16</text>
<text x="392.4" y="341.5" transform="rotate(-90 392.4 341.5)">GND</text>
<text x="401.8" y="341.5" transform="rotate(-90 401.8 341.5)">BLANK</text>
<text x="409.8" y="341.5" transform="rotate(-90 409.8 341.5)">G0</text>
<text x="417.9" y="341.5" transform="rotate(-90 417.9 341.5)">G1</text>
<text x="425.9" y="341.5" transform="rotate(-90 425.9 341.5)">G2</text>
<text x="433.9" y="341.5" transform="rotate(-90 433.9 341.5)">G3</text>
<text x="441.2" y="341.5" transform="rotate(-90 441.2 341.5)">G4</text>
<text x="448.5" y="341.5" transform="rotate(-90 448.5 341.5)">G5</text>
<text x="455.8" y="341.5" transform="rotate(-90 455.8 341.5)">G6</text>
<text x="463" y="341.5" transform="rotate(-90 463 341.5)">G7</text>
<text x="471.8" y="341.5" transform="rotate(-90 471.8 341.5)">VAA</text>
<text x="483.4" y="341.5" transform="rotate(-90 483.4 341.5)">GND</text>
<text x="388.7" y="359" transform="rotate(-90 388.7 359)">40</text>
<text x="398.2" y="359" transform="rotate(-90 398.2 359)">11</text>
<text x="406.2" y="355.7" transform="rotate(-90 406.2 355.7)">3</text>
<text x="414.2" y="355.7" transform="rotate(-90 414.2 355.7)">4</text>
<text x="422.2" y="355.7" transform="rotate(-90 422.2 355.7)">5</text>
<text x="430.2" y="355.7" transform="rotate(-90 430.2 355.7)">6</text>
<text x="437.5" y="355.7" transform="rotate(-90 437.5 355.7)">7</text>
<text x="444.8" y="355.7" transform="rotate(-90 444.8 355.7)">8</text>
<text x="452.1" y="355.7" transform="rotate(-90 452.1 355.7)">9</text>
<text x="468.1" y="359" transform="rotate(-90 468.1 359)">29</text>
<text x="479.8" y="355.7" transform="rotate(-90 479.8 355.7)">2</text>
</g>
</svg>
